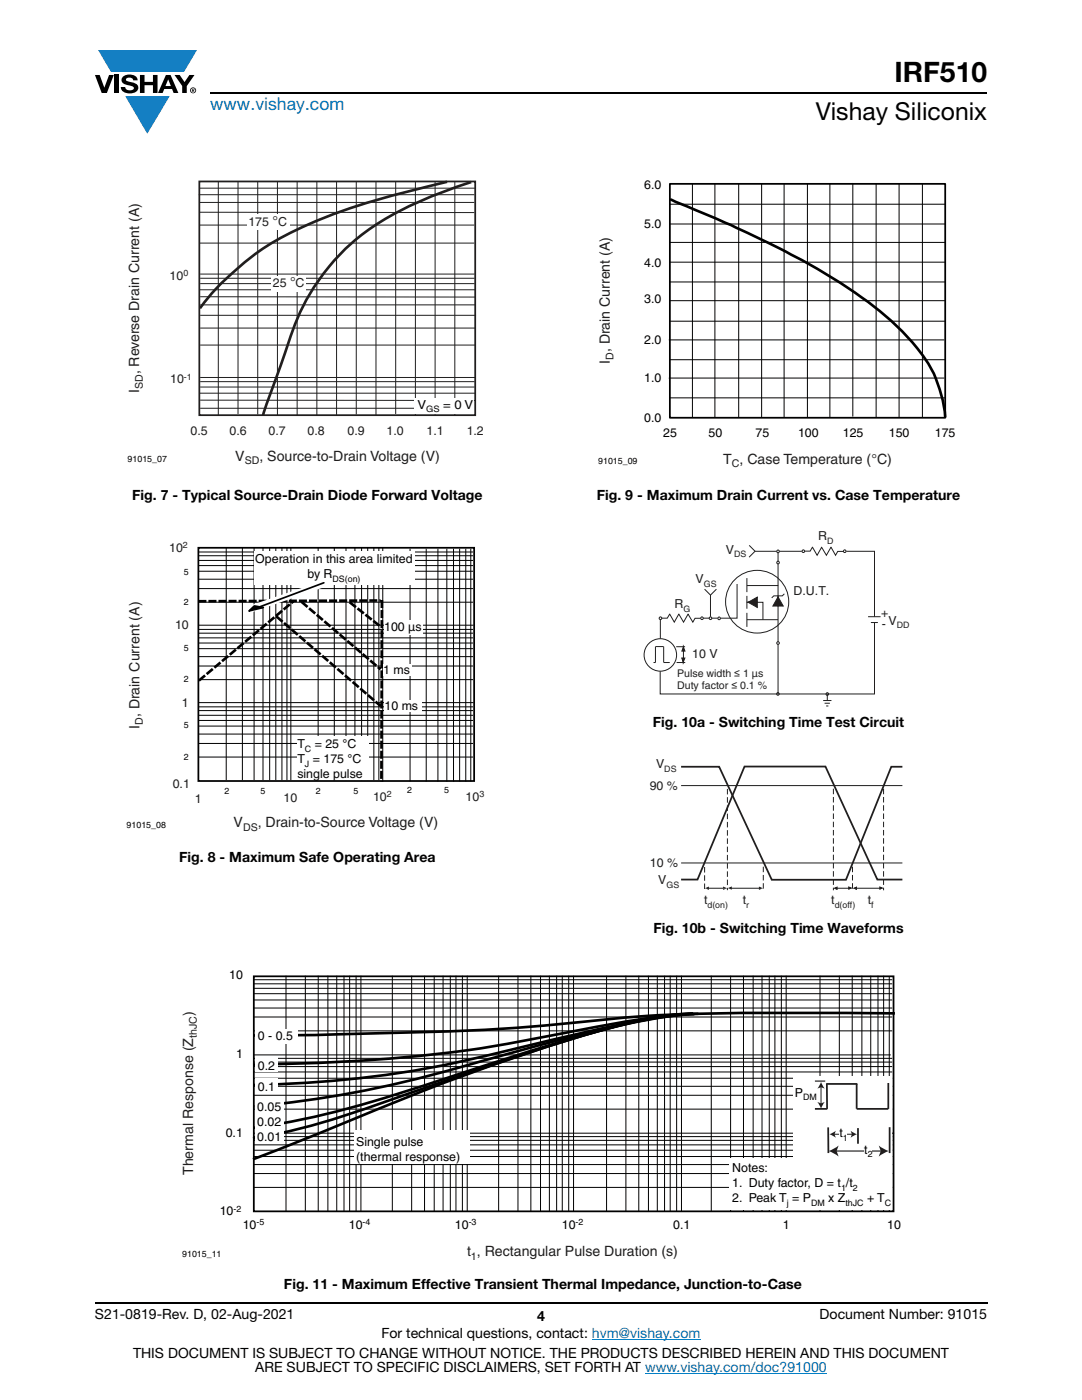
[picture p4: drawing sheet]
<svg xmlns="http://www.w3.org/2000/svg" width="216mm" height="279mm" viewBox="0 0 216 279" stroke-linecap="round" stroke-linejoin="round" font-family="sans-serif">
<g fill="#147fc3">
<path d="M19.6 10h19.7l-2.6 4.3h-1.1h-13.5z"/>
<path d="M25 19.2h8.9l-4.5 7.5z"/>
</g>
<g fill="#000">
<path d="M18.9 15h1l.9 2.5 1-2.5h.9l-1.4 3.6h-1zM22.9 15h.9v3.6h-.9zM24.6 15.3a2.1 2.1 0 0 1 2.8 .3l.1 .4h-.9a.79 .79 0 0 0-.7-.5 .79 .79 0 0 0-.8 .4l.3 .3 1 .2a1.08 1.08 0 0 1 1.2 1 1.08 1.08 0 0 1-1.1 1.2 1.73 1.73 0 0 1-2.4-1.2h.9a.96 .96 0 0 0 .8 .6 .96 .96 0 0 0 .9-.4 1.31 1.31 0 0 0-1.2-.6 1.03 1.03 0 0 1-1.1-.6 1.03 1.03 0 0 1 .2-1.1zM27.9 15h.9v1.3h1.7v-1.3h.9v3.6h-.9v-1.6h-1.7v1.6h-.9zM34.8 15h1.1l.9 1.4 1-1.4h1l-1.5 2.2v1.4h-.9v-1.4z"/>
<path d="M33.6 15.9l.5 1.3h-1.1zM33.1 15l-1.6 3.6h1l.3-.8h1.5l.3 .8h1l-1.6-3.6z"/>
<path d="M38.4 17.8h.2v.2h-.2zM38.3 17.7v.7h.1v-.3l.4 .3-.2-.3 .2-.2-.1-.2z"/>
<path d="M38.1 18a.46 .46 0 0 1 .9 0 .46 .46 0 0 1-.9 0zM37.9 18a.6 .6 0 0 0 1.2 0 .6 .6 0 0 0-1.2 0z"/>
</g>
<path d="M42 18.6h155M18.9 260h178.1" fill="none" stroke="#000" stroke-width=".36"/>
<path d="M118.1 267.3h21.7M128.7 274h36.3" fill="none" stroke="#007ec4" stroke-width=".2"/>
<path d="M39.8 36.2h55v46.7h-55z" fill="none" stroke="#211e1e" stroke-width=".35"/>
<g fill="none" stroke="#211e1e" stroke-width=".2">
<path d="M39.7 38.9h55M39.7 37.6h55.1M43.6 36.2v46.7M47.5 36.2v46.4M51.4 36.2v46.5M55.4 36.2v46.7M59.3 36.2v46.7M63.2 36.2v46.7M67.2 36.2v46.6M71.1 36.2v46.5M75 36.2v46.7M79 36.2v46.4"/>
<path d="M82.9 36.2v46.7M86.8 36.1v46.7M90.8 36.2v46.7M39.8 42.4h54.9M39.8 48.5h54.9M39.8 57.8h55.1M39.9 40.4h54.8M39.9 44.9h54.8M39.9 54.7h54.8M39.9 55.5h54.8M39.9 56.6h54.8M39.9 59.2l54.9 .1"/>
<path d="M39.8 78.5h55.1M39.9 62.9h55.1M39.9 60.8h54.9M39.9 65.5h54.9M39.9 68.9h54.9M39.9 75.3h54.9M39.9 76.2h54.8M39.9 77.2h54.8M39.9 79.9h54.9M39.9 81.5h54.7"/>
</g>
<path d="M89.2 36.3a160.3 160.3 0 0 0-27.7 8.5 53.9 53.9 0 0 0-21.6 16.7M94 36.3a75.1 75.1 0 0 0-20.8 9.8 43.2 43.2 0 0 0-15.9 23l-4.8 13.9" fill="none" stroke="#211e1e" stroke-width=".53"/>
<g fill="#fff">
<path d="M54.1 55h6.9v3.2h-6.9z"/>
<path d="M49.2 42.9h8.5v3h-8.5z"/>
<path d="M82.8 79.4h11.8v3.1h-11.8z"/>
</g>
<g fill="none" stroke="#000" stroke-width=".2">
<path d="M39.6 110.2h54.8M39.6 110.9h54.8M39.6 111.8h54.8M39.6 112.9h54.8M39.6 114h54.8M39.6 115.6h54.8M39.6 117.5h54.8M45.1 109.2v46.5M48.4 109.2v46.5M50.7 109.2v46.5M52.5 109.2v46.5M53.8 109.2v46.5"/>
<path d="M55 109.2v46.5M56.3 109.2v46.5M57.3 109.2v46.5M58 109.2v46.5M63.5 109.2v46.5M66.7 109.2v46.5M69 109.2v46.5M70.8 109.2v46.5M72.2 109.2v46.5M73.4 109.2v46.5M74.6 109.2v46.5M75.6 109.2v46.5"/>
<path d="M76.4 109.2v46.8M81.8 109.5v46.5M85 109.5v46.5M87.4 109.5v46.5M89.2 109.5v46.5M90.5 109.5v46.5M91.7 109.5v46.5M92.9 109.5v46.5M93.9 109.5v46.5M39.6 120.2h54.8M39.6 125.6h54.8M39.6 126.4h54.8"/>
<path d="M39.6 127.3h54.8M39.6 128.3h54.8M39.6 129.5h54.8M39.6 131h54.8M39.6 132.9h54.8M39.6 135.6h54.8M39.7 124.8h54.8M39.6 141.1h54.8M39.6 141.8h54.8M39.6 142.8h54.8M39.6 143.8h54.8M39.6 144.9h54.8"/>
<path d="M39.6 146.5h54.8M39.6 148.4h54.8M39.6 151.1h54.8M39.7 140.2h54.8"/>
</g>
<path d="M39.6 109.3h55v46.6h-55z" fill="none" stroke="#000" stroke-width=".35"/>
<path d="M39.6 120l36.3-.2M76.2 119.7l-.1 36.3M39.7 135.8l18.8-15.8M55.2 123l20.7 17.9M60.1 120.1l15.8 13.5M69.8 120.2l5.9 4.7" fill="none" stroke="#000" stroke-width=".53" stroke-dasharray="1.6 .4" stroke-linecap="butt"/>
<g fill="#fff">
<path d="M76.8 123.8h7.6v2.9h-7.6z"/>
<path d="M76.4 132.6h5.8v2.2h-5.8z"/>
<path d="M76.7 139.8h7.4v2.4h-7.4z"/>
<path d="M50.8 110h32v6.7h-32z"/>
</g>
<path d="M49 121.1l16.2-5.4 1.9 .7-16.6 5.7z" fill="#fff"/>
<path d="M49.7 121.9l1.1-1 1.7 .3z" fill="#000"/>
<path d="M64.6 116.3l-12.9 4.8M49.7 121.9l1.1-1 1.7 .3z" fill="none" stroke="#000" stroke-width=".34"/>
<path d="M59.3 146.8h14.2v8.8h-14.2z" fill="#fff"/>
<g fill="none" stroke="#000" stroke-width=".2">
<path d="M138.2 36.7v46.5M142.6 36.7v46.5M147.4 36.7v46.5M152 36.7v46.5M156.5 36.7v46.5M161.1 36.7v46.5M165.6 36.7v46.5M170.2 36.6v46.5M174.8 36.7v46.5M179.4 36.7v46.5M184.1 36.7v46.5M133.7 56.3h54.8"/>
<path d="M133.7 52.3h54.8M133.7 40.8h54.8M133.7 48.4h54.8M133.7 44.7h54.8M133.5 75.5h54.9M133.5 67.8h54.9M133.7 60h54.8M133.7 64.1h54.8M133.7 71.8h54.8M133.7 79.4h54.8"/>
</g>
<path d="M133.7 36.7h54.9v46.7h-54.9z" fill="none" stroke="#000" stroke-width=".35"/>
<path d="M133.9 39.8l.9 .5a211.7 211.7 0 0 1 32.4 15.8 61.3 61.3 0 0 1 16.9 14.9 25.2 25.2 0 0 1 4.5 12.2" fill="none" stroke="#000" stroke-width=".53"/>
<g fill="none" stroke="#211e1e" stroke-width=".2">
<path d="M147.1 116.5v6.9h-3.2M149 115.4v2.8M149 118.9v2.6M155.2 112.5v4.4h-6.2M132.1 123.4h1.1l.4-.8 .9 1.6 1-1.6 .9 1.6 .9-1.6 .9 1.6 .5-.8h1.1M149 123.7h6.2M149 120.2h3.2v3.5M149 122.3v2.8"/>
<circle cx="155.2" cy="110" r=".26"/>
<circle cx="131.8" cy="123.4" r=".26"/>
<circle cx="140.1" cy="123.4" r=".26"/>
<circle cx="141.8" cy="123.4" r=".26"/>
<circle cx="143.5" cy="123.4" r=".26"/>
<circle cx="151.1" cy="120.1" r="6.3"/>
</g>
<path d="M149.3 120.2l1.8-1v1z" fill="#211e1e"/>
<path d="M149.3 120.2l1.8-1v1z" fill="none" stroke="#211e1e" stroke-width=".2"/>
<path d="M149.3 120.2h1.8v1z" fill="#211e1e"/>
<path d="M149.3 120.2h1.8v1z" fill="none" stroke="#211e1e" stroke-width=".2"/>
<path d="M155.3 119.1l1 1.8h-1z" fill="#211e1e"/>
<path d="M155.3 119.1l1 1.8h-1z" fill="none" stroke="#211e1e" stroke-width=".2"/>
<path d="M155.3 119.1v1.8h-1.1z" fill="#211e1e"/>
<g fill="none" stroke="#211e1e" stroke-width=".2">
<path d="M155.3 110.3v1.7M155.3 119.1v1.8h-1.1zM155.5 110h4.5M156.5 118.5l-.4 .4h-1.7l-.4 .4M160.6 110h1.1l.4-.8 .9 1.6 .9-1.6 1 1.6 .9-1.6 .9 1.6 .5-.8h1M168.9 110h5.6v13.1M130.4 132.2h.4M132.4 129h-1.6v3.2M132.4 132.2h1.2M132.4 129v3.2M136.4 129.6v2.2M155.3 128.6v9.9"/>
<path d="M164.3 139.8h1.6M165.1 138.5v1.3M173.2 123.1h2.5M173.8 124.2h1.4M174.5 124.2v14.3h-42.8v-4.5M164.5 140.3h1.1M164.9 140.9h.4"/>
<circle cx="155.3" cy="112.3" r=".26"/>
<circle cx="160.3" cy="110" r=".26"/>
<circle cx="168.5" cy="110" r=".26"/>
<circle cx="131.8" cy="130.7" r="3.2"/>
<circle cx="155.3" cy="128.3" r=".26"/>
</g>
<path d="M136.4 129.1v.8h-.3z" fill="#211e1e"/>
<path d="M136.4 129.1v.8h-.3z" fill="none" stroke="#211e1e" stroke-width=".2"/>
<path d="M136.4 129.1l.3 .8h-.3z" fill="#211e1e"/>
<path d="M136.4 129.1l.3 .8h-.3z" fill="none" stroke="#211e1e" stroke-width=".2"/>
<path d="M136 131.3h.3v.8z" fill="#211e1e"/>
<path d="M136 131.3h.3v.8z" fill="none" stroke="#211e1e" stroke-width=".2"/>
<path d="M136.3 131.3h.4l-.4 .8z" fill="#211e1e"/>
<g fill="none" stroke="#211e1e" stroke-width=".2">
<path d="M140.6 117.6l1.2 1.2v4.3M143 117.6l-1.2 1.2M149.5 108.8l1.2 1.2M155 110h-4.4l-1.1 1.2M155.2 116.9v11.2M131.8 123.6v3.8M134.9 129.1h1.8M135 132.2h1.7M136.3 131.3h.4l-.4 .8zM140.3 123.4h1.2M142 123.4h1.2"/>
<circle cx="155.2" cy="138.5" r=".26"/>
<circle cx="165.1" cy="138.5" r=".26"/>
</g>
<path d="M135.9 153h7.6l10.5 22.6h14.8l9-22.6h2.3M135.9 175.5h3.3l9.4-22.5h16.1l10.4 22.5h5" fill="none" stroke="#201d1e" stroke-width=".35"/>
<path d="M135.9 156.8h44.2M135.9 172.2h44.2" fill="none" stroke="#201d1e" stroke-width=".2"/>
<path d="M140.6 173v4.6" fill="none" stroke="#201d1e" stroke-width=".2" stroke-dasharray="1.1 .5" stroke-linecap="butt"/>
<g fill="#201d1e">
<path d="M170.2 177.3h.8v.3z"/>
<path d="M170.2 177.3l.8-.4v.4z"/>
<path d="M166.3 177.3h.8v.3z"/>
<path d="M166.3 177.3l.8-.4v.4z"/>
<path d="M169.3 177.2h.8l-.8 .4z"/>
<path d="M169.3 176.9l.8 .3h-.8z"/>
<path d="M175.5 177.2h.8l-.8 .4z"/>
<path d="M175.5 176.9l.8 .3h-.8z"/>
</g>
<path d="M145.1 157.4v20.3M166.3 157.4v20.3M176.3 157.4v20.3M152.3 173v4.6M170.1 173v4.6" fill="none" stroke="#201d1e" stroke-width=".2" stroke-dasharray="1.1 .5" stroke-linecap="butt"/>
<path d="M141.1 177.3h3.2M145.6 177.3h6.2M166.8 177.3h2.9M171 177.3h4.9" fill="none" stroke="#201d1e" stroke-width=".2"/>
<g fill="#201d1e">
<path d="M170.2 177.3h.8v.3z"/>
<path d="M170.2 177.3l.8-.4v.4z"/>
<path d="M166.3 177.3h.8v.3z"/>
<path d="M166.3 177.3l.8-.4v.4z"/>
<path d="M169.3 177.2h.8l-.8 .4z"/>
<path d="M169.3 176.9l.8 .3h-.8z"/>
<path d="M175.5 177.2h.8l-.8 .4z"/>
<path d="M175.5 176.9l.8 .3h-.8z"/>
<path d="M145.2 177.2h.8v.4z"/>
<path d="M145.2 177.2l.8-.3v.3z"/>
<path d="M140.7 177.3h.8v.3z"/>
<path d="M140.7 177.3l.8-.4v.4z"/>
<path d="M144.3 177.3h.8l-.8 .3z"/>
<path d="M144.3 176.9l.8 .4h-.8z"/>
<path d="M151.4 177.3h.8l-.8 .3z"/>
<path d="M151.4 176.9l.8 .4h-.8z"/>
</g>
<path d="M50.6 194.8h127.7v47h-127.7z" fill="none" stroke="#000" stroke-width=".35"/>
<g fill="none" stroke="#000" stroke-width=".2">
<path d="M50.5 199.6h127.5M50.5 198.3h127.5M50.5 197.2h127.5M50.5 196.3h127.5M50.5 195.5h127.5M57.1 194.7v47M60.9 194.7v47M63.5 194.7v47M65.4 194.7v47M67.2 194.7v47M68.6 194.7v47M69.8 194.7v47"/>
<path d="M71.1 194.7v47M72 194.7v47M78.3 194.7v47M82.1 194.7v47M84.7 194.7v47M86.6 194.7v47M88.4 194.7v47M89.9 194.7v47M91 194.7v47M92.3 194.7v47M93.2 194.7v47M99.5 194.7v47"/>
<path d="M103.4 194.7v47M105.9 194.7v47M107.9 194.7v47M109.6 194.7v47M111.1 194.7v47M112.2 194.7v47M113.5 194.7v47M114.4 194.7v47M121 194.7v47M124.9 194.7v47M127.5 194.7v47M129.4 194.7v47"/>
<path d="M131.2 194.7v47M132.6 194.7v47M133.7 194.7v47M135 194.7v47M136 194.7v47M141.9 194.7v47M145.8 194.7v47M148.4 194.7v47M150.3 194.7v47M152.1 194.7v47M153.5 194.7v47M154.6 194.7v47"/>
<path d="M155.9 194.7v47M156.9 194.7v47M163.6 194.7v47M167.5 194.7v47M170 194.7v47M172 194.7v47M173.7 194.7v47M175.2 194.7v47M176.3 194.7v47M177.4 194.9v47M50.5 218.6h127.5M50.5 216.8h127.5"/>
<path d="M50.5 215.2h127.5M50.5 213.9h127.5M50.5 212.9h127.5M50.5 212h127.5M50.5 211.2h127.5M50.5 210.5h127.2M50.5 205.7h127.5M50.5 203h127.5M50.5 201.2h127.5M50.5 237h127.5M50.5 234.2h127.5M50.5 232.4h127.5"/>
<path d="M50.5 230.8h127.5M50.5 229.6h127.5M50.5 228.5h127.5M50.5 227.6h127.5M50.5 226.8h127.5M50.5 226.1h127.9M50.5 221.4h127.5"/>
</g>
<path d="M123 204.8a447.8 447.8 0 0 0-56.5 20.2l-16 6.4M136.5 202.4a71.9 71.9 0 0 0-16 3.1 853.8 853.8 0 0 0-43.7 14.4l-1.9 .7a142.5 142.5 0 0 1-24.4 6.6M136.9 202.4a200.7 200.7 0 0 0-25.7 4 300 300 0 0 1-59.2 6l-1.5 .1M138.3 202.2a91.1 91.1 0 0 0-20 3.9 1332.3 1332.3 0 0 0-41 12.9 165.4 165.4 0 0 1-26.7 6.1M138.6 202.4a115.7 115.7 0 0 0-20.8 3.4l-15.1 3.5a214.3 214.3 0 0 1-52.1 7.2M139.4 202.3a109.9 109.9 0 0 0-22.2 3.8l-16.9 4.5a271.4 271.4 0 0 1-35.7 8.5l-13.8 1.7M178.6 202.2h-3.3a768.1 768.1 0 0 0-46.4 .6l-1.7 .1a553.5 553.5 0 0 1-41.5 3l-22 .7-13.1 .1" fill="none" stroke="#000" stroke-width=".53"/>
<path d="M158.4 214.8h19.6v16.5h-19.6z" fill="#fff"/>
<path d="M165 216.2v5.1M165 216.3h6.1M177.3 216.1v5.2h-6.4v-5M162.6 221.3h2.5" fill="none" stroke="#211e1e" stroke-width=".35"/>
<path d="M162.6 215.8h2.1" fill="none" stroke="#211e1e" stroke-width=".24"/>
<path d="M163.8 216.9v3.4" fill="none" stroke="#211e1e" stroke-width=".2"/>
<g fill="#211e1e">
<path d="M163.1 219.9l.7 .3 .8-.3-.8 1.3z"/>
<path d="M163.8 215.9l.8 1.3-.8-.2-.7 .2z"/>
</g>
<path d="M166.4 226.4h3.7" fill="none" stroke="#211e1e" stroke-width=".2"/>
<g fill="#211e1e">
<path d="M169.7 225.7l1.3 .7-1.3 .7 .3-.7z"/>
<path d="M165.5 226.4l1.3-.7-.3 .7 .3 .7z"/>
</g>
<path d="M158.5 217.2h4.2v2.6h-4.2z" fill="#fff"/>
<path d="M165.3 225v5.1M171.2 225.1v3.2M177.5 225v5.1" fill="none" stroke="#211e1e" stroke-width=".35"/>
<path d="M167.4 225.3h1.6v2.6h-1.6z" fill="#fff"/>
<path d="M166.8 229.7h9.1" fill="none" stroke="#211e1e" stroke-width=".23"/>
<g fill="#211e1e">
<path d="M175.3 228.6l2 1.1-2 1.1 .4-1.1z"/>
<path d="M165.4 229.7l1.9-1.1-.4 1.1 .4 1.1z"/>
</g>
<g fill="#fff">
<path d="M172.3 228.6h1.6v2.6h-1.6z"/>
<path d="M145.6 231.2h32.4v10.2h-32.4z"/>
<path d="M70.7 225.5h23.1v6.7h-23.1z"/>
<path d="M50.9 205.4h8.5v2.8h-8.5z"/>
<path d="M50.9 211.1h4.4v2.8h-4.4z"/>
<path d="M50.9 215.3h4.4v2.8h-4.4z"/>
<path d="M50.9 219.5h5.7v2.8h-5.7z"/>
<path d="M50.9 222.5h5.7v2.8h-5.7z"/>
<path d="M50.9 225.5h5.7v2.8h-5.7z"/>
</g>
<text font-size="5.6" x="178.5" y="16.4">IRF510</text>
<text font-size="4.9" x="162.8" y="24">Vishay Siliconix</text>
<text font-size="3.5" fill="#007ec4" x="42" y="21.9">www.vishay.com</text>
<g font-size="2.8" fill="#211e1e">
<text x="54.4" y="45.1">°</text>
<text x="57.9" y="57.4">°</text>
<text x="27.8" y="74.7" transform="rotate(-90 27.8 74.7)">, Reverse Drain Current (A)</text>
<text x="121.7" y="72.6" transform="rotate(-90 121.7 72.6)">I , Drain Current (A)</text>
<text x="27.8" y="78.5" transform="rotate(-90 27.8 78.5)">I</text>
<text x="46.9" y="92">V</text>
<text x="51.8" y="92">, Source-to-Drain Voltage (V)</text>
<text x="144.3" y="92.5">T , Case Temperature (°C)</text>
<text x="27.8" y="145.4" transform="rotate(-90 27.8 145.4)">I , Drain Current (A)</text>
<text x="46.6" y="165.1">V</text>
<text x="51.4" y="165.1">, Drain-to-Source Voltage (V)</text>
<text x="38.5" y="202.8" transform="rotate(-90 38.5 202.8)">)</text>
<text x="38.5" y="234.5" transform="rotate(-90 38.5 234.5)">Thermal Response (Z</text>
<text x="93.2" y="250.7">t , Rectangular Pulse Duration (s)</text>
</g>
<g font-size="2.8">
<text x="26.4" y="99.8">Fig. 7 - Typical Source-Drain Diode Forward Voltage</text>
<text x="119.1" y="99.8">Fig. 9 - Maximum Drain Current vs. Case Temperature</text>
<text x="130.3" y="145">Fig. 10a - Switching Time Test Circuit</text>
<text x="35.8" y="172">Fig. 8 - Maximum Safe Operating Area</text>
<text x="130.4" y="186.2">Fig. 10b - Switching Time Waveforms</text>
<text x="56.7" y="257.3">Fig. 11 - Maximum Effective Transient Thermal Impedance, Junction-to-Case</text>
<text x="18.9" y="263.3">S21-0819-Rev. D, 02-Aug-2021</text>
<text x="107.2" y="263.6">4</text>
<text x="163.6" y="263.3">Document Number: 91015</text>
<text x="76.1" y="267.1">For technical questions, contact: hvm@vishay.com</text>
<text x="26.5" y="271">THIS DOCUMENT IS SUBJECT TO CHANGE WITHOUT NOTICE. THE PRODUCTS DESCRIBED HEREIN AND THIS DOCUMENT</text>
<text x="50.9" y="273.8">ARE SUBJECT TO SPECIFIC DISCLAIMERS, SET FORTH AT www.vishay.com/doc?91000</text>
</g>
<g font-size="2.5">
<text x="128.6" y="37.6">6.0</text>
<text x="128.6" y="45.5">5.0</text>
<text x="128.6" y="53.3">4.0</text>
<text x="128.6" y="60.6">3.0</text>
<text x="128.6" y="68.7">2.0</text>
<text x="128.6" y="76.2">1.0</text>
<text x="128.6" y="84.3">0.0</text>
<text x="132.3" y="87.2">25</text>
<text x="141.4" y="87.2">50</text>
<text x="150.8" y="87.2">75</text>
<text x="159.2" y="87.2">100</text>
<text x="168.2" y="87.2">125</text>
<text x="177.4" y="87.2">150</text>
<text x="186.5" y="87.3">175</text>
<text x="50.9" y="112.4">Operation in this area limited</text>
<text x="61.3" y="115.4">by R</text>
<text x="76.7" y="126">100 µs</text>
<text x="76.4" y="134.4">1 ms</text>
<text x="76.7" y="141.7">10 ms</text>
<text x="45.7" y="195.5">10</text>
<text x="51.4" y="207.5">0 - 0.5</text>
<text x="47.1" y="211.2">1</text>
<text x="51.4" y="213.5">0.2</text>
<text x="51.3" y="221.7">0.05</text>
<text x="51.4" y="217.8">0.1</text>
<text x="158.6" y="218.8">P</text>
<text x="45" y="226.9">0.1</text>
<text x="51.3" y="224.7">0.02</text>
<text x="51.3" y="227.7">0.01</text>
<text x="167.5" y="226.9">t</text>
<text x="71.1" y="228.7">Single pulse</text>
<text x="71.1" y="231.7">(thermal response)</text>
<text x="146.1" y="234">Notes:</text>
<text x="172.4" y="230.2">t</text>
<text x="146.1" y="237">1. Duty factor, D = t</text>
<text x="146.1" y="239.9">2. Peak T</text>
<text x="158.1" y="239.9">= P</text>
<text x="165.3" y="239.9">x Z</text>
<text x="168.8" y="237">/t</text>
<text x="173" y="239.9">+ T</text>
<text x="43.9" y="242.6">10</text>
<text x="48.4" y="245.2">10</text>
<text x="69.6" y="245.2">10</text>
<text x="90.8" y="245.2">10</text>
<text x="112.1" y="245.2">10</text>
<text x="134.3" y="245.2">0.1</text>
<text x="156.2" y="245.2">1</text>
<text x="177" y="245.2">10</text>
</g>
<g font-size="2.5" fill="#211e1e">
<text x="49.6" y="45.1">175</text>
<text x="55.5" y="45.1">C</text>
<text x="33.9" y="55.9">10</text>
<text x="54.4" y="57.4">25</text>
<text x="59" y="57.4">C</text>
<text x="34" y="76.5">10</text>
<text x="38" y="86.8">0.5</text>
<text x="45.8" y="86.8">0.6</text>
<text x="53.6" y="86.8">0.7</text>
<text x="61.4" y="86.8">0.8</text>
<text x="69.4" y="86.8">0.9</text>
<text x="77.1" y="86.8">1.0</text>
<text x="85.1" y="86.8">1.1</text>
<text x="93.1" y="86.8">1.2</text>
<text x="163.3" y="107.8">R</text>
<text x="33.7" y="110.1">10</text>
<text x="144.8" y="110.5">V</text>
<text x="138.8" y="116.4">V</text>
<text x="158.4" y="118.8">D.U.T.</text>
<text x="34.9" y="125.5">10</text>
<text x="134.6" y="121.4">R</text>
<text x="175.8" y="123.1">+</text>
<text x="175.9" y="125.3">- V</text>
<text x="138.1" y="131.4">10 V</text>
<text x="36.3" y="141">1</text>
<text x="34.5" y="157.2">0.1</text>
<text x="38.9" y="160.2">1</text>
<text x="56.6" y="160.1">10</text>
<text x="74.4" y="159.8">10</text>
<text x="92.9" y="159.8">10</text>
</g>
<g font-size="2.5" fill="#050504">
<text x="83.3" y="81.5">V</text>
<text x="88.4" y="81.5">= 0 V</text>
<text x="59.3" y="149.3">T</text>
<text x="62.8" y="149.3">= 25 °</text>
<text x="69.4" y="149.3">C</text>
<text x="59.3" y="152.3">T = 175</text>
<text x="59.3" y="155.3">single pulse</text>
<text x="69.4" y="152.3">°C</text>
</g>
<g font-size="2.5" fill="#201d1e">
<text x="130.9" y="153.3">V</text>
<text x="129.6" y="157.6">90 %</text>
<text x="129.7" y="173.1">10 %</text>
<text x="131.4" y="176.4">V</text>
<text x="140.5" y="180.4">t</text>
<text x="148.2" y="180.4">t</text>
<text x="165.9" y="180.4">t</text>
<text x="173.1" y="180.4">t</text>
</g>
<g font-size="2.1" fill="#211e1e">
<text x="122.4" y="71.8" transform="rotate(-90 122.4 71.8)">D</text>
<text x="28.5" y="77.7" transform="rotate(-90 28.5 77.7)">SD</text>
<text x="48.8" y="92.7">SD</text>
<text x="146" y="93.2">C</text>
<text x="135.1" y="137.6">Duty factor ≤ 0.1 %</text>
<text x="135.1" y="135">Pulse width ≤ 1 µs</text>
<text x="28.5" y="144.6" transform="rotate(-90 28.5 144.6)">D</text>
<text x="48.5" y="165.8">DS</text>
<text x="39.3" y="207.1" transform="rotate(-90 39.3 207.1)">thJC</text>
<text x="94" y="251.4">1</text>
</g>
<g font-size="1.8" fill="#211e1e">
<text x="36.6" y="55.1">0</text>
<text x="36.7" y="75.7">-1</text>
<text x="36.5" y="109.4">2</text>
<text x="146.5" y="111.2">DS</text>
<text x="165.1" y="108.5">D</text>
<text x="140.4" y="117.1">GS</text>
<text x="136.4" y="122.1">G</text>
<text x="178.9" y="125.4">DD</text>
<text x="77.2" y="159.1">2</text>
<text x="95.6" y="159.1">3</text>
</g>
<g font-size="1.8" fill="#050504">
<text x="85" y="82.3">GS</text>
<text x="60.9" y="150.1">C</text>
<text x="60.9" y="153">J</text>
</g>
<g font-size="1.8">
<text x="25.5" y="92.2">91015_07</text>
<text x="119.4" y="92.7">91015_09</text>
<text x="36.7" y="114.7">5</text>
<text x="66.4" y="116.1">DS(on)</text>
<text x="36.7" y="120.8">2</text>
<text x="36.7" y="129.8">5</text>
<text x="36.7" y="136.1">2</text>
<text x="36.7" y="145.4">5</text>
<text x="36.7" y="151.6">2</text>
<text x="44.8" y="158.5">2</text>
<text x="52" y="158.5">5</text>
<text x="63" y="158.5">2</text>
<text x="70.6" y="158.5">5</text>
<text x="81.3" y="158.3">2</text>
<text x="88.6" y="158.3">5</text>
<text x="25.3" y="165.3">91015_08</text>
<text x="160.2" y="219.5">DM</text>
<text x="168.2" y="227.7">1</text>
<text x="173.1" y="230.9">2</text>
<text x="167.8" y="237.7">1</text>
<text x="170.2" y="237.7">2</text>
<text x="46.6" y="241.9">-2</text>
<text x="51.2" y="244.5">-5</text>
<text x="72.4" y="244.5">-4</text>
<text x="93.5" y="244.5">-3</text>
<text x="114.9" y="244.5">-2</text>
<text x="157" y="240.6">j</text>
<text x="161.8" y="240.6">DM</text>
<text x="168.7" y="240.6">thJC</text>
<text x="176.5" y="240.6">C</text>
<text x="36.4" y="250.9">91015_11</text>
</g>
<g font-size="1.8" fill="#201d1e">
<text x="132.6" y="154">DS</text>
<text x="133" y="177.1">GS</text>
<text x="141.2" y="181.1">d(on)</text>
<text x="148.9" y="181.1">r</text>
<text x="166.6" y="181.1">d(off)</text>
<text x="173.8" y="181.1">f</text>
</g>
</svg>
